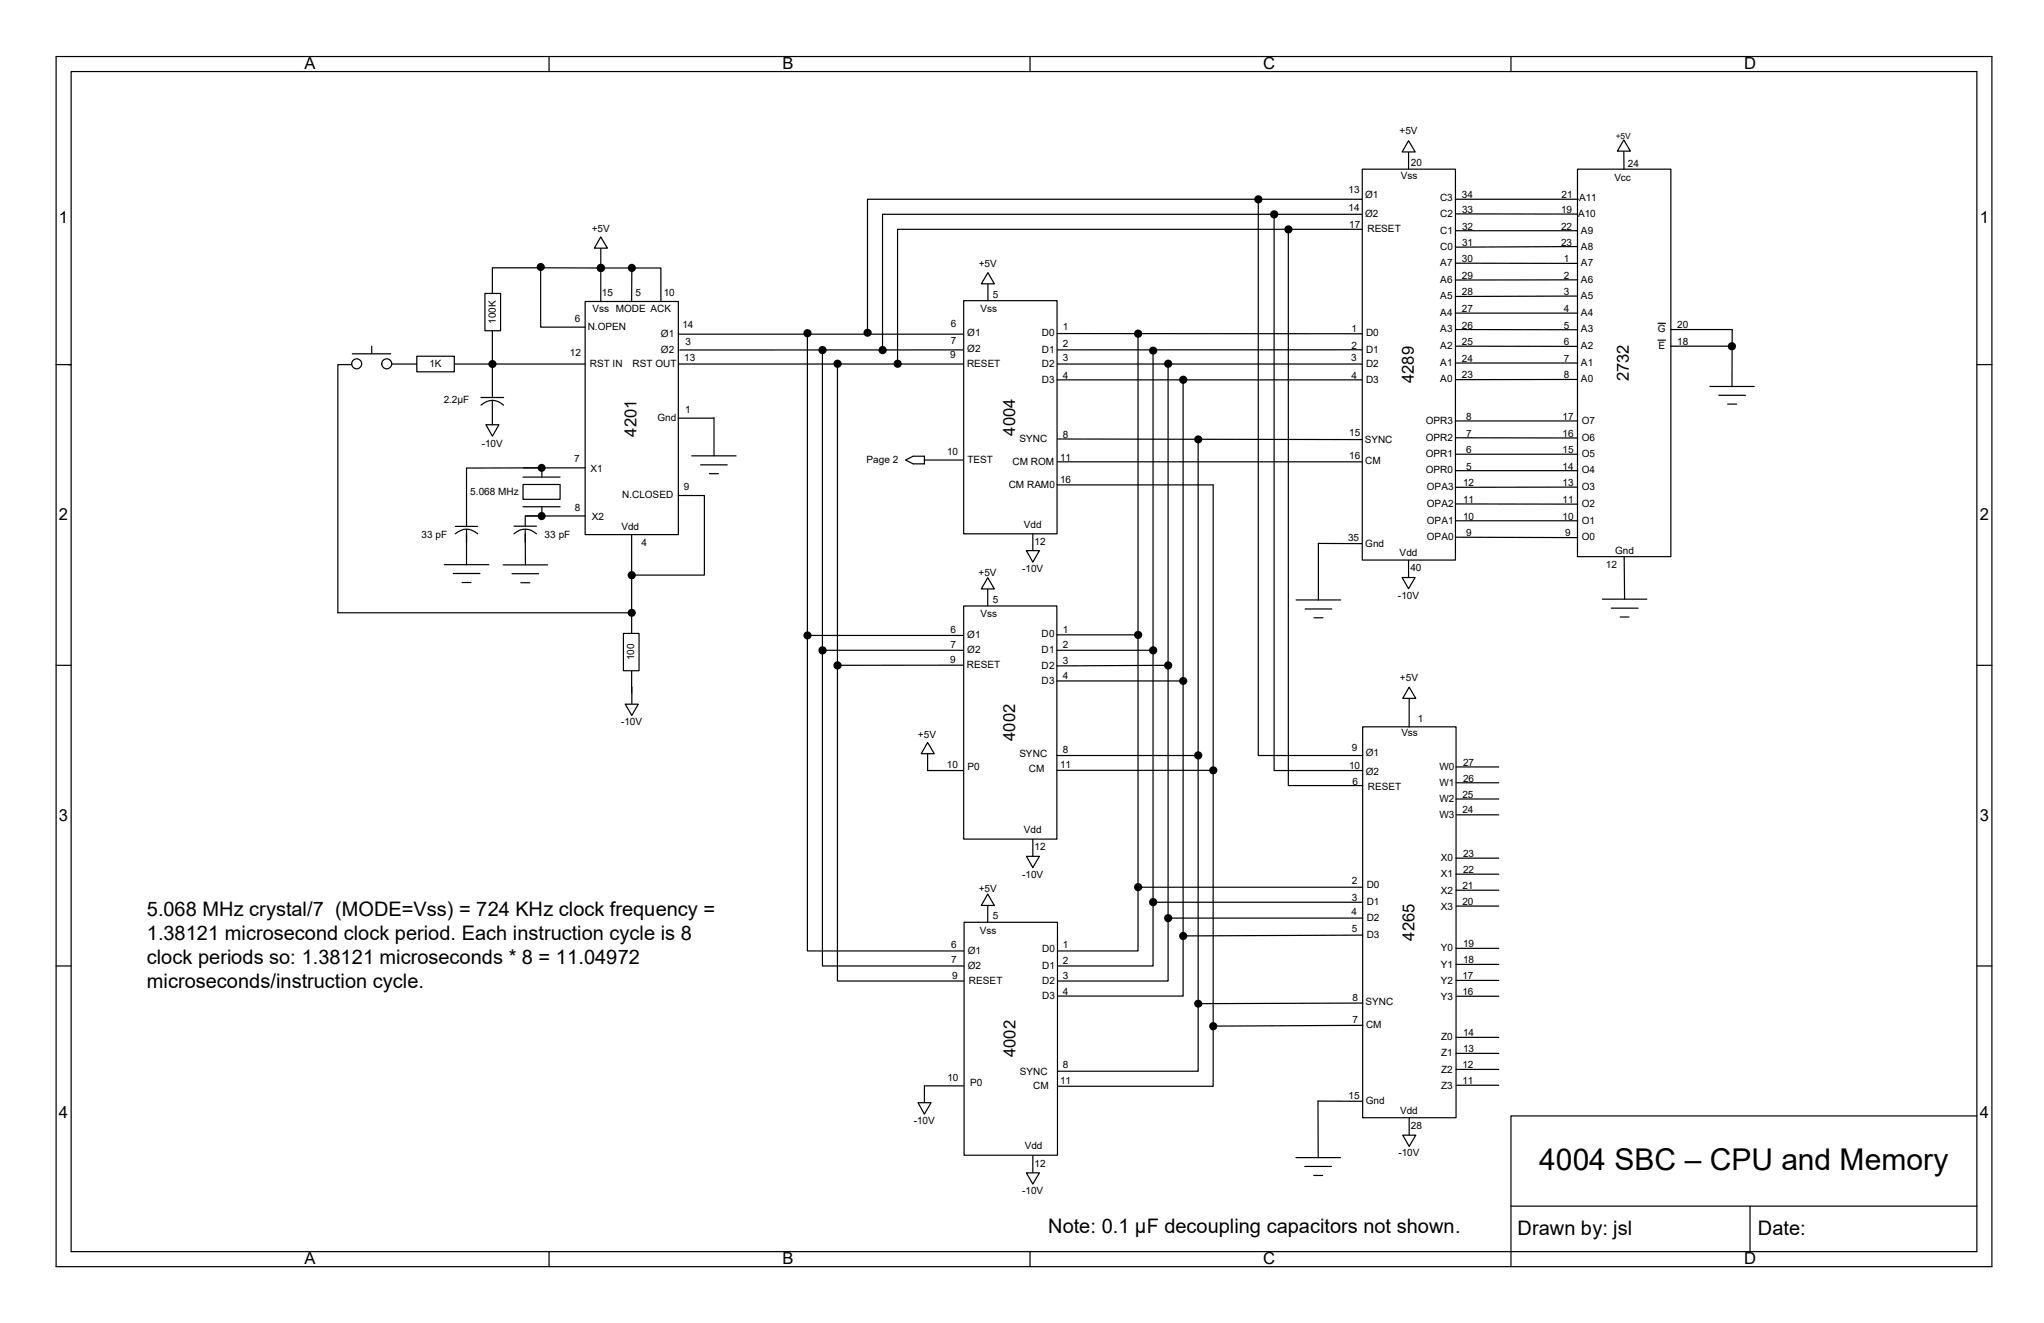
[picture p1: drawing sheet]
<svg xmlns="http://www.w3.org/2000/svg" width="432mm" height="279mm" viewBox="0 0 432 279" stroke-linecap="round" stroke-linejoin="round" font-family="sans-serif">
<g fill="none" stroke="#000" stroke-width=".25">
<path d="M288 48.4h-98.4v28.4M288 45.3h-101.6v28.7M288.8 42.1h-105.5v28.2M143.3 76.9h144.5M170.6 70.4v130.4h38.9M173.7 74v130h35M176.9 76.8v130.4h30.2M243.6 74v130h-25.4M246.8 76.8v130.4h-27.8M287.8 73.9h-144.2M195.3 97.2h11.8M249.9 80.2v130.2h-28.5"/>
<path d="M253.1 92.8v133.4h-30.1M256.3 102.4v127h-33.3M170.6 134.2h38.1M173.7 137.3h40.5M218.2 140.5h-41.3M196 162.7h10.3M195.4 229.3h10.1"/>
</g>
<g fill="#000">
<circle cx="170.6" cy="70.4" r=".87"/>
<circle cx="173.8" cy="73.9" r=".87"/>
<circle cx="176.9" cy="76.8" r=".87"/>
<circle cx="183.3" cy="70.3" r=".86"/>
<circle cx="186.5" cy="73.9" r=".87"/>
<circle cx="189.6" cy="76.8" r=".87"/>
<circle cx="243.6" cy="74" r=".86"/>
<circle cx="246.8" cy="76.8" r=".87"/>
<circle cx="250" cy="80.2" r=".87"/>
<circle cx="253.1" cy="92.8" r=".86"/>
<circle cx="170.6" cy="134.2" r=".86"/>
<circle cx="173.8" cy="137.3" r=".87"/>
<circle cx="176.9" cy="140.5" r=".87"/>
</g>
<path d="M123.6 63.7h19.7v49.2h-19.7z" fill="#fff"/>
<path d="M126.9 51.6v12.1M123.6 63.7h19.7v49.2h-19.7zM146.1 96.3h9.4M148 98.2h5.6M150.8 88.2v8.1M149.9 100h1.9" fill="none" stroke="#000" stroke-width=".25"/>
<path d="M110.5 102.3h7.8v3.2h-7.8z" fill="#fff"/>
<path d="M126.9 56.6h-22.9v19.6M104 76.9h19.6M143.3 70.6h60.4M110.6 98.8h13M114.5 98.8v2M110.5 102.3h7.8v3.2h-7.8zM110.5 100.8h7.8M110.5 107h7.8M111 109h12.6M114.5 107v2M133.4 112.9v33.5" fill="none" stroke="#000" stroke-width=".25"/>
<g fill="#000">
<circle cx="126.9" cy="56.6" r=".86"/>
<circle cx="104" cy="76.9" r=".86"/>
</g>
<path d="M203.6 63.5h19.7v49.2h-19.7z" fill="#fff"/>
<path d="M203.6 63.5h19.7v49.2h-19.7z" fill="none" stroke="#000" stroke-width=".25"/>
<path d="M287.8 35.7h19.7v82.6h-19.7z" fill="#fff"/>
<path d="M287.8 35.7h19.7v82.6h-19.7zM223.3 70.4l64.5 .1M223.3 80.2h64.5M223.4 97.5h64.4M223.4 92.7l64.4 .1" fill="none" stroke="#000" stroke-width=".25"/>
<path d="M333.2 35.7h19.8v81.9h-19.8z" fill="#fff"/>
<g fill="none" stroke="#000" stroke-width=".25">
<path d="M333.2 35.7h19.8v81.9h-19.8zM343 31.2l.1 4.6M307.5 55.6h25.8M307.5 45.2h25.8M307.5 48.7h25.7M333.2 52.1l-25.7 .1M333.3 59.1h-25.8M307.5 66.1h25.8M307.5 69.6h25.8M307.5 73.1l25.7 .1M307.5 76.7h25.8M333.2 62.5l-25.7 .1"/>
<path d="M353 69.6h12.9v12M353 73.1h12.9M143.3 88.3h7.4M307.5 88.9h25.7M307.5 92.5h25.8M307.5 95.9h25.8M307.5 99.4h25.8M333.2 80.1l-25.7 .1M361.2 81.6h9.4M363.1 83.5h5.6M365 85.3h1.9M143.3 104.6h5.5v16.9h-15.4"/>
<path d="M287.7 114.8h-9.2v11.9M307.5 106.4l25.8 .1M307.5 110h25.8M307.5 113.5h25.8M333.2 102.9h-25.7M343.1 117.6l.1 8.9M273.8 126.7h9.4M275.7 128.6h5.6M277.6 130.5h1.9M338.5 126.5h9.4M340.4 128.4h5.6M342.3 130.3h1.8"/>
</g>
<g fill="#000">
<circle cx="365.9" cy="73.1" r=".87"/>
<circle cx="133.5" cy="121.5" r=".87"/>
</g>
<path d="M203.6 128h19.7v49.2h-19.7z" fill="#fff"/>
<path d="M203.6 128h19.7v49.2h-19.7z" fill="none" stroke="#000" stroke-width=".25"/>
<path d="M203.7 194.8h19.7v49.2h-19.7z" fill="#fff"/>
<g fill="none" stroke="#000" stroke-width=".25">
<path d="M11.9 11.9h408.9v255.6h-408.9zM15 15.1h402.6v249.2h-402.6zM116 11.9v3.2M217.6 11.9v3.2M319.2 11.9v3.2M114.2 56.4v12.7h9.4M126.9 56.6h12.7v7.1M133.5 56.6l-.1 7.1M11.9 77h3.1M240.4 70.5v130.3h-17M417.6 77h3.2M114.4 98.8h-15.8"/>
<path d="M93.9 119.3h9.4M98.6 112.7v6.6M106.3 119.3h9.4M111 112.8v6.5M111 109h3.4M223.3 102.4h33M95.8 121.1h5.6M97.6 123h1.9M108.2 121.2h5.6M110 123.1h1.9M223.3 134.1h17.1M223.3 137.3h20.3"/>
<path d="M11.9 140.5h3.1M223.3 143.8h26.6M223.3 159.6h29.8M246.8 140.5l-23.5 .1M417.6 140.5h3.2M223.3 162.7h33M203.7 194.8h19.7v49.2h-19.7zM11.9 204h3.1M417.6 204h3.2M417.6 235.7h-98.4v28.5M319.2 254.7h98.4M369.7 254.7v9.6"/>
<path d="M116 264.3v3.2M217.6 264.3v3.2M319.2 264.3v3.2"/>
</g>
<g fill="#000">
<circle cx="114.2" cy="56.4" r=".86"/>
<circle cx="126.9" cy="56.6" r=".87"/>
<circle cx="133.5" cy="56.6" r=".86"/>
<circle cx="240.4" cy="70.5" r=".87"/>
<circle cx="114.4" cy="98.8" r=".85"/>
<circle cx="114.4" cy="109" r=".86"/>
<circle cx="240.4" cy="134.1" r=".87"/>
<circle cx="243.6" cy="137.3" r=".87"/>
<circle cx="246.8" cy="140.5" r=".86"/>
<circle cx="249.9" cy="143.8" r=".86"/>
<circle cx="253.1" cy="159.5" r=".87"/>
<circle cx="256.3" cy="162.7" r=".86"/>
</g>
<path d="M126.9 50l1.4 2.4h-2.7z" fill="#fff"/>
<path d="M126.9 50l1.4 2.4h-2.7z" fill="none" stroke="#000" stroke-width=".25"/>
<path d="M102.7 89.7h2.7l-1.4 2.4z" fill="#fff"/>
<path d="M208.7 59.1v4.4M102.7 89.7h2.7l-1.4 2.4z" fill="none" stroke="#000" stroke-width=".25"/>
<path d="M208.7 57.6l1.4 2.3h-2.8z" fill="#fff"/>
<path d="M208.7 57.6l1.4 2.3h-2.8zM208.7 123.6v4.3" fill="none" stroke="#000" stroke-width=".25"/>
<path d="M208.7 122l1.4 2.4h-2.8z" fill="#fff"/>
<path d="M208.7 122l1.4 2.4h-2.8zM208.7 190.4v4.4" fill="none" stroke="#000" stroke-width=".25"/>
<path d="M208.7 188.8l1.4 2.4h-2.8z" fill="#fff"/>
<path d="M218.2 112.7v4.4M208.7 188.8l1.4 2.4h-2.8z" fill="none" stroke="#000" stroke-width=".25"/>
<path d="M216.8 116.3h2.8l-1.4 2.4z" fill="#fff"/>
<path d="M216.8 116.3h2.8l-1.4 2.4zM218.2 177.2v4.5" fill="none" stroke="#000" stroke-width=".25"/>
<path d="M216.8 180.8h2.8l-1.4 2.4z" fill="#fff"/>
<path d="M216.8 180.8h2.8l-1.4 2.4zM218.2 244.1v4.4" fill="none" stroke="#000" stroke-width=".25"/>
<path d="M216.8 247.7h2.8l-1.4 2.4z" fill="#fff"/>
<path d="M297.6 118.4v4.4M216.8 247.7h2.8l-1.4 2.4z" fill="none" stroke="#000" stroke-width=".25"/>
<path d="M296.2 122h2.8l-1.4 2.3z" fill="#fff"/>
<path d="M297.6 31.3v4.3M296.2 122h2.8l-1.4 2.3z" fill="none" stroke="#000" stroke-width=".25"/>
<path d="M297.6 29.7l1.4 2.4h-2.8z" fill="#fff"/>
<path d="M297.6 29.7l1.4 2.4h-2.8zM196 158.4v4.3" fill="none" stroke="#000" stroke-width=".25"/>
<path d="M196 156.8l1.4 2.4h-2.8z" fill="#fff"/>
<path d="M196 156.8l1.4 2.4h-2.8zM195.3 229.3v4.4" fill="none" stroke="#000" stroke-width=".25"/>
<path d="M193.9 232.9h2.8l-1.4 2.4z" fill="#fff"/>
<path d="M307.5 42.1h25.9M193.9 232.9h2.8l-1.4 2.4z" fill="none" stroke="#000" stroke-width=".25"/>
<path d="M343 29.5l1.4 2.4h-2.7z" fill="#fff"/>
<path d="M343 29.5l1.4 2.4h-2.7zM81.7 76.9h22.2" fill="none" stroke="#000" stroke-width=".25"/>
<circle cx="81.7" cy="76.8" r="1.05" fill="#fff"/>
<circle cx="81.7" cy="76.8" r="1.05" fill="none" stroke="#000" stroke-width=".25"/>
<circle cx="75.3" cy="76.8" r="1.05" fill="#fff"/>
<g fill="none" stroke="#000" stroke-width=".25">
<path d="M74.3 77h-2.9v52.4M74.4 74.7h8.1M78.5 73.1v1.6"/>
<circle cx="75.3" cy="76.8" r="1.05"/>
</g>
<path d="M88.1 75.2h7.9v3.3h-7.9z" fill="#fff"/>
<path d="M88.1 75.2h7.9v3.3h-7.9z" fill="none" stroke="#000" stroke-width=".25"/>
<path d="M102.4 62h3.3v7.8h-3.3z" fill="#fff"/>
<path d="M102.4 62h3.3v7.8h-3.3z" fill="none" stroke="#000" stroke-width=".25"/>
<path d="M131.7 133.8h3.3v7.8h-3.3z" fill="#fff"/>
<path d="M71.4 129.4h62M131.7 133.8h3.3v7.8h-3.3zM133.5 145.1v4.4" fill="none" stroke="#000" stroke-width=".25"/>
<circle cx="133.4" cy="129.4" r=".86" fill="#000"/>
<path d="M132.1 148.7h2.7l-1.3 2.4z" fill="#fff"/>
<path d="M132.1 148.7h2.7l-1.3 2.4z" fill="none" stroke="#000" stroke-width=".25"/>
<path d="M287.9 153.5h19.7v82.6h-19.7z" fill="#fff"/>
<path d="M287.9 153.5h19.7v82.6h-19.7zM287.7 232.6l-9.3-.1 .1 12M297.7 236.1v4.4M273.8 244.5h9.4M275.6 246.3h5.7M277.5 248.2h1.9" fill="none" stroke="#000" stroke-width=".25"/>
<path d="M296.3 239.7h2.8l-1.4 2.4z" fill="#fff"/>
<path d="M297.7 146.7v6.8M296.3 239.7h2.8l-1.4 2.4z" fill="none" stroke="#000" stroke-width=".25"/>
<path d="M297.7 145.1l1.4 2.4h-2.8z" fill="#fff"/>
<g fill="none" stroke="#000" stroke-width=".25">
<path d="M265.8 42.1v117.5h22.1M269.2 45.3v117.4h18.7M272.2 48.4v117.5h15.7M104 76.9v7M350.3 68.3h1.5M350.3 71.8h1.5M98.6 98.8v12.4M101.6 85.6a3.3 3.3 0 0 1 4.8 0M101.6 83.9h4.8M104 84.5v5.2M191.3 97.2l1.6-.8h2.4v1.6h-2.4zM96.2 111.2h4.7"/>
<path d="M96.2 112.7a3.4 3.4 0 0 1 4.7 0M98.6 111.8v2.7M108.6 112.7a3.4 3.4 0 0 1 4.7 0M108.6 111.1h4.7M111 109v2.1M111 111.8v2.7M297.7 145.1l1.4 2.4h-2.8zM307.6 162h9M307.6 165.3h9M307.6 168.7h9M307.7 172.1h8.9M240.4 187.4h47.5"/>
<path d="M243.6 190.5h44.3M246.8 193.9h41.1M287.9 197.5l-38 .2M307.6 181.2h9M307.6 184.6h9M307.6 188h9M307.7 191.3h8.9M287.9 216.5l-31.6 .2M287.9 211.8l-34.8 .2M307.6 200.3h9M307.6 203.7h9M307.6 207.1h9"/>
<path d="M307.6 219.1h9M307.7 210.4h8.9M307.6 222.5h9M307.6 225.8h9M307.7 229.2h8.9"/>
</g>
<g fill="#000">
<circle cx="265.8" cy="42.1" r=".87"/>
<circle cx="269.2" cy="45.3" r=".87"/>
<circle cx="272.2" cy="48.4" r=".87"/>
<circle cx="240.4" cy="187.3" r=".87"/>
<circle cx="243.6" cy="190.5" r=".87"/>
<circle cx="246.8" cy="193.9" r=".87"/>
<circle cx="250" cy="197.7" r=".87"/>
<circle cx="253.1" cy="212" r=".86"/>
<circle cx="256.3" cy="216.7" r=".87"/>
</g>
<text font-size="6.3" x="325.2" y="247.2">4004 SBC – CPU and Memory</text>
<g font-size="4.2">
<text x="31" y="193.4">5.068 MHz crystal/7 (MODE=Vss) = 724 KHz clock frequency =</text>
<text x="31" y="198.5">1.38121 microsecond clock period. Each instruction cycle is 8</text>
<text x="31" y="203.6">clock periods so: 1.38121 microseconds * 8 = 11.04972</text>
<text x="31" y="208.7">microseconds/instruction cycle.</text>
<text x="221.4" y="260.4">Note: 0.1 µF decoupling capacitors not shown.</text>
<text x="320.6" y="260.8">Drawn by: jsl</text>
<text x="371.4" y="260.8">Date:</text>
</g>
<g font-size="3.5">
<text x="64.3" y="14.6">A</text>
<text x="165.3" y="14.6">B</text>
<text x="266.8" y="14.6">C</text>
<text x="368.4" y="14.6">D</text>
<text x="12.4" y="47.1">1</text>
<text x="418.2" y="47.1">1</text>
<text x="298.7" y="80.9" transform="rotate(-90 298.7 80.9)">4289</text>
<text x="344.1" y="80.6" transform="rotate(-90 344.1 80.6)">2732</text>
<text x="134.5" y="92.2" transform="rotate(-90 134.5 92.2)">4201</text>
<text x="214.5" y="92" transform="rotate(-90 214.5 92)">4004</text>
<text x="12.4" y="109.8">2</text>
<text x="418.2" y="109.8">2</text>
<text x="214.5" y="156.5" transform="rotate(-90 214.5 156.5)">4002</text>
<text x="12.4" y="173.3">3</text>
<text x="418.2" y="173.3">3</text>
<text x="298.8" y="198.7" transform="rotate(-90 298.8 198.7)">4265</text>
<text x="214.5" y="223.3" transform="rotate(-90 214.5 223.3)">4002</text>
<text x="12.4" y="236.1">4</text>
<text x="418.2" y="236">4</text>
<text x="64.3" y="267">A</text>
<text x="165.3" y="267">B</text>
<text x="266.8" y="267">C</text>
<text x="368.4" y="267">D</text>
</g>
<g font-size="2.1">
<text x="295.7" y="28.2">+5V</text>
<text x="298.1" y="35">20</text>
<text x="343.9" y="35.2">24</text>
<text x="284.9" y="40.8">13</text>
<text x="288.4" y="41.8">Ø1</text>
<text x="295.9" y="37.8">Vss</text>
<text x="308.8" y="41.8">34</text>
<text x="329.9" y="41.8">21</text>
<text x="341" y="38.1">Vcc</text>
<text x="284.9" y="44.7">14</text>
<text x="288.4" y="45.8">Ø2</text>
<text x="304.2" y="42.5">C3</text>
<text x="304.2" y="45.8">C2</text>
<text x="308.9" y="44.9">33</text>
<text x="329.8" y="45">19</text>
<text x="333.4" y="45.8">A10</text>
<text x="333.6" y="42.5">A11</text>
<text x="125" y="49.1">+5V</text>
<text x="285" y="48">17</text>
<text x="288.9" y="49.1">RESET</text>
<text x="304.2" y="49.3">C1</text>
<text x="304.2" y="52.7">C0</text>
<text x="308.9" y="48.5">32</text>
<text x="308.9" y="51.9">31</text>
<text x="329.8" y="48.5">22</text>
<text x="329.8" y="51.9">23</text>
<text x="334" y="49.3">A9</text>
<text x="334" y="52.7">A8</text>
<text x="206.8" y="56.5">+5V</text>
<text x="304.2" y="56.2">A7</text>
<text x="304.2" y="59.7">A6</text>
<text x="308.8" y="55.3">30</text>
<text x="308.8" y="58.9">29</text>
<text x="330.4" y="55.4">1</text>
<text x="330.4" y="58.9">2</text>
<text x="334" y="56.2">A7</text>
<text x="334" y="59.7">A6</text>
<text x="125.1" y="65.9">Vss MODE ACK</text>
<text x="127.1" y="62.6">15</text>
<text x="134.3" y="62.4">5</text>
<text x="140.2" y="62.6">10</text>
<text x="207.1" y="65.9">Vss</text>
<text x="209.8" y="62.9">5</text>
<text x="304.2" y="63.2">A5</text>
<text x="308.8" y="62.3">28</text>
<text x="308.8" y="65.9">27</text>
<text x="330.4" y="62.3">3</text>
<text x="330.4" y="65.9">4</text>
<text x="334" y="63.2">A5</text>
<text x="104.7" y="68.4" transform="rotate(-90 104.7 68.4)">100K</text>
<text x="121.4" y="67.9">6</text>
<text x="124.2" y="69.7">N.OPEN</text>
<text x="139.6" y="71.1">Ø1</text>
<text x="144.2" y="69.3">14</text>
<text x="200.9" y="69.1">6</text>
<text x="204.3" y="70.9">Ø1</text>
<text x="220.1" y="71">D0</text>
<text x="224.5" y="69.8">1</text>
<text x="285.5" y="70.2">1</text>
<text x="288.6" y="71">D0</text>
<text x="304.2" y="66.7">A4</text>
<text x="304.2" y="70.2">A3</text>
<text x="308.8" y="69.4">26</text>
<text x="330.4" y="69.4">5</text>
<text x="334" y="66.7">A4</text>
<text x="334" y="70.2">A3</text>
<text x="350.2" y="70.2">G</text>
<text x="354.3" y="69.3">20</text>
<text x="90.7" y="77.5">1K</text>
<text x="120.4" y="75.3">12</text>
<text x="124.6" y="77.5">RST IN</text>
<text x="133.6" y="77.5">RST OUT</text>
<text x="139.6" y="74.5">Ø2</text>
<text x="144.5" y="76.3">13</text>
<text x="144.8" y="72.9">3</text>
<text x="200.7" y="75.6">9</text>
<text x="200.9" y="72.6">7</text>
<text x="204.3" y="77.5">RESET</text>
<text x="204.3" y="74.4">Ø2</text>
<text x="220.1" y="74.5">D1</text>
<text x="220.1" y="77.5">D2</text>
<text x="224.5" y="73.2">2</text>
<text x="224.5" y="76.2">3</text>
<text x="285.4" y="76.2">3</text>
<text x="285.5" y="73.7">2</text>
<text x="288.6" y="74.5">D1</text>
<text x="288.6" y="77.4">D2</text>
<text x="304.2" y="73.7">A2</text>
<text x="304.2" y="77.3">A1</text>
<text x="308.8" y="72.9">25</text>
<text x="308.8" y="76.4">24</text>
<text x="330.4" y="72.9">6</text>
<text x="330.4" y="76.5">7</text>
<text x="334" y="73.7">A2</text>
<text x="334" y="77.3">A1</text>
<text x="350.4" y="73.7">E</text>
<text x="354.3" y="72.9">18</text>
<text x="220.1" y="80.9">D3</text>
<text x="224.5" y="80">4</text>
<text x="285.5" y="80">4</text>
<text x="288.6" y="80.8">D3</text>
<text x="304.2" y="80.7">A0</text>
<text x="308.8" y="79.9">23</text>
<text x="330.4" y="79.9">8</text>
<text x="334" y="80.7">A0</text>
<text x="93.7" y="85">2.2µF</text>
<text x="138.9" y="88.9">Gnd</text>
<text x="144.7" y="87.2">1</text>
<text x="301.2" y="89.5">OPR3</text>
<text x="309.7" y="88.6">8</text>
<text x="330.1" y="88.7">17</text>
<text x="334.1" y="89.5">O7</text>
<text x="101.8" y="94.4">-10V</text>
<text x="215.3" y="93.4">SYNC</text>
<text x="224.5" y="92.5">8</text>
<text x="285" y="92.1">15</text>
<text x="288.3" y="93.5">SYNC</text>
<text x="301.2" y="93">OPR2</text>
<text x="309.7" y="92.2">7</text>
<text x="309.7" y="95.7">6</text>
<text x="330.1" y="92.2">16</text>
<text x="330.1" y="95.7">15</text>
<text x="334.1" y="93">O6</text>
<text x="121.3" y="97.7">7</text>
<text x="124.7" y="99.7">X1</text>
<text x="183" y="97.8">Page 2</text>
<text x="200.1" y="96.1">10</text>
<text x="204.4" y="97.7">TEST</text>
<text x="213.9" y="98.2">CM ROM</text>
<text x="223.9" y="97.3">11</text>
<text x="285" y="96.9">16</text>
<text x="288.4" y="98.1">CM</text>
<text x="301.2" y="96.5">OPR1</text>
<text x="301.2" y="100">OPR0</text>
<text x="309.7" y="99.2">5</text>
<text x="330.1" y="99.2">14</text>
<text x="334.1" y="96.5">O5</text>
<text x="334.1" y="100">O4</text>
<text x="99.4" y="104.6">5.068 MHz</text>
<text x="121.4" y="107.9">8</text>
<text x="131.4" y="105.2">N.CLOSED</text>
<text x="144.5" y="103.5">9</text>
<text x="213.1" y="103">CM RAM0</text>
<text x="223.9" y="102">16</text>
<text x="301.4" y="103.5">OPA3</text>
<text x="301.4" y="107">OPA2</text>
<text x="309.1" y="102.7">12</text>
<text x="309.1" y="106.2">11</text>
<text x="330.1" y="106.2">11</text>
<text x="330.1" y="102.7">13</text>
<text x="334.1" y="103.5">O3</text>
<text x="334.1" y="107">O2</text>
<text x="89.1" y="113.5">33 pF</text>
<text x="115.1" y="113.5">33 pF</text>
<text x="125" y="109.7">X2</text>
<text x="131.3" y="111.9">Vdd</text>
<text x="216.3" y="111.5">Vdd</text>
<text x="301.4" y="110.6">OPA1</text>
<text x="309.1" y="109.7">10</text>
<text x="309.7" y="113.2">9</text>
<text x="330.1" y="109.8">10</text>
<text x="330.7" y="113.3">9</text>
<text x="334.1" y="110.6">O1</text>
<text x="135.6" y="115.2">4</text>
<text x="218.6" y="115.1">12</text>
<text x="284.8" y="114.3">35</text>
<text x="288.4" y="115.4">Gnd</text>
<text x="295.7" y="117.5">Vdd</text>
<text x="301.4" y="114">OPA0</text>
<text x="334.1" y="114">O0</text>
<text x="341.2" y="117">Gnd</text>
<text x="206.7" y="121.7">+5V</text>
<text x="215.9" y="120.8">-10V</text>
<text x="297.9" y="120.7">40</text>
<text x="339.3" y="120">12</text>
<text x="207.1" y="130.4">Vss</text>
<text x="209.8" y="127.3">5</text>
<text x="295.3" y="126.4">-10V</text>
<text x="200.8" y="133.8">6</text>
<text x="200.8" y="136.8">7</text>
<text x="204.3" y="134.8">Ø1</text>
<text x="204.3" y="138">Ø2</text>
<text x="220" y="134.6">D0</text>
<text x="220" y="138">D1</text>
<text x="224.5" y="133.7">1</text>
<text x="224.5" y="136.9">2</text>
<text x="133.9" y="139.4" transform="rotate(-90 133.9 139.4)">100</text>
<text x="200.7" y="140">9</text>
<text x="204.3" y="141.1">RESET</text>
<text x="220" y="141.3">D2</text>
<text x="224.5" y="140.2">3</text>
<text x="224.5" y="143.3">4</text>
<text x="295.7" y="143.8">+5V</text>
<text x="220" y="144.5">D3</text>
<text x="131.2" y="153.2">-10V</text>
<text x="193.9" y="155.8">+5V</text>
<text x="296" y="155.5">Vss</text>
<text x="299.5" y="152.4">1</text>
<text x="215.3" y="159.9">SYNC</text>
<text x="224.5" y="158.9">8</text>
<text x="285.6" y="158.5">9</text>
<text x="288.5" y="159.6">Ø1</text>
<text x="309.1" y="161.7">27</text>
<text x="200" y="162.2">10</text>
<text x="204.4" y="162.6">P0</text>
<text x="217.3" y="163.1">CM</text>
<text x="223.9" y="162.1">11</text>
<text x="285" y="162.4">10</text>
<text x="285.8" y="165.8">6</text>
<text x="288.5" y="163.6">Ø2</text>
<text x="289" y="166.8">RESET</text>
<text x="304.1" y="166">W1</text>
<text x="304.1" y="162.6">W0</text>
<text x="309.1" y="165.1">26</text>
<text x="304.1" y="169.4">W2</text>
<text x="304.1" y="172.8">W3</text>
<text x="308.9" y="168.4">25</text>
<text x="308.9" y="171.8">24</text>
<text x="216.3" y="175.9">Vdd</text>
<text x="218.6" y="179.6">12</text>
<text x="215.9" y="185.3">-10V</text>
<text x="304.4" y="185.3">X1</text>
<text x="304.4" y="181.8">X0</text>
<text x="309.1" y="184.4">22</text>
<text x="309.1" y="181">23</text>
<text x="206.8" y="188.5">+5V</text>
<text x="285.6" y="186.7">2</text>
<text x="285.6" y="190.2">3</text>
<text x="288.7" y="187.6">D0</text>
<text x="288.7" y="191.1">D1</text>
<text x="304.4" y="188.7">X2</text>
<text x="308.9" y="187.7">21</text>
<text x="308.9" y="191.1">20</text>
<text x="207" y="197.1">Vss</text>
<text x="209.8" y="194.1">5</text>
<text x="285.5" y="193.3">4</text>
<text x="285.6" y="196.9">5</text>
<text x="288.7" y="194.6">D2</text>
<text x="304.4" y="192.2">X3</text>
<text x="201" y="200.2">6</text>
<text x="201" y="203.5">7</text>
<text x="204.4" y="201.5">Ø1</text>
<text x="220.2" y="201.1">D0</text>
<text x="224.5" y="200.2">1</text>
<text x="224.5" y="203.6">2</text>
<text x="288.7" y="198.1">D3</text>
<text x="304.4" y="200.9">Y0</text>
<text x="309.1" y="203.4">18</text>
<text x="309.1" y="200">19</text>
<text x="201.1" y="206.8">9</text>
<text x="204.4" y="204.6">Ø2</text>
<text x="204.7" y="207.8">RESET</text>
<text x="220.2" y="204.6">D1</text>
<text x="220.2" y="207.8">D2</text>
<text x="224.5" y="206.8">3</text>
<text x="304.4" y="204.3">Y1</text>
<text x="304.4" y="207.8">Y2</text>
<text x="308.9" y="206.8">17</text>
<text x="220.2" y="211.1">D3</text>
<text x="224.5" y="210.1">4</text>
<text x="285.7" y="215.9">7</text>
<text x="285.7" y="211.4">8</text>
<text x="288.5" y="212.3">SYNC</text>
<text x="304.4" y="211.2">Y3</text>
<text x="308.9" y="210.1">16</text>
<text x="288.6" y="217.1">CM</text>
<text x="304.4" y="219.7">Z0</text>
<text x="309.1" y="218.8">14</text>
<text x="215.4" y="226.9">SYNC</text>
<text x="224.5" y="225.5">8</text>
<text x="304.4" y="223.1">Z1</text>
<text x="304.4" y="226.6">Z2</text>
<text x="308.9" y="225.6">12</text>
<text x="309.1" y="222.2">13</text>
<text x="200.2" y="228.3">10</text>
<text x="205" y="229.4">P0</text>
<text x="218.3" y="230">CM</text>
<text x="223.9" y="228.9">11</text>
<text x="284.9" y="232.1">15</text>
<text x="288.5" y="233.2">Gnd</text>
<text x="304.4" y="230">Z3</text>
<text x="308.9" y="228.9">11</text>
<text x="193" y="237.4">-10V</text>
<text x="295.8" y="235.3">Vdd</text>
<text x="298.1" y="238.5">28</text>
<text x="216.5" y="242.7">Vdd</text>
<text x="295.4" y="244.2">-10V</text>
<text x="218.6" y="246.4">12</text>
<text x="215.9" y="252.2">-10V</text>
</g>
<text font-size="1.8" x="341.3" y="29.3">+5V</text>
</svg>
